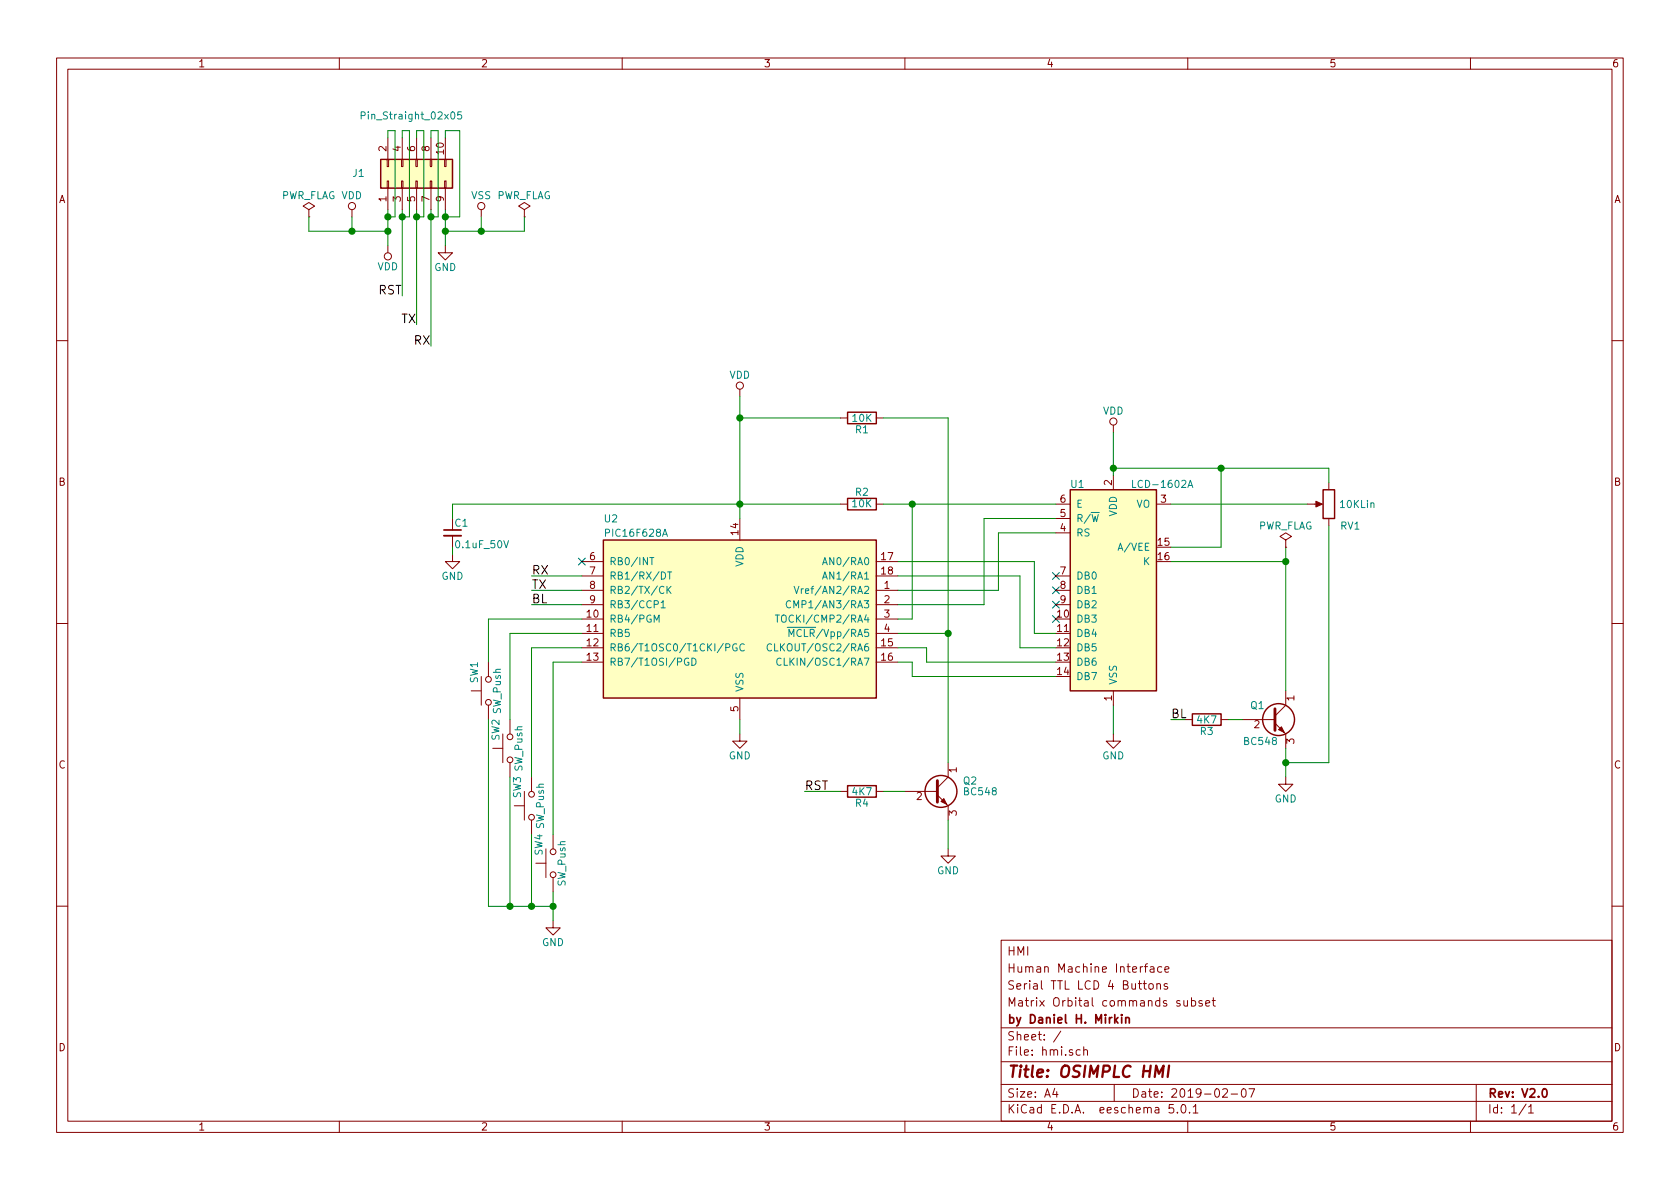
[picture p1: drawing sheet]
<svg xmlns="http://www.w3.org/2000/svg" width="297mm" height="210mm" viewBox="0 0 297 210" stroke-linecap="round" stroke-linejoin="round" font-family="sans-serif">
<g fill="none" stroke="#840000" stroke-width=".18">
<path d="M10 10.3h277v189.9h-277zM12 12.2h273v186.1h-273zM60 10.3v1.9M110 10.3v1.9M160 10.3v1.9M210 10.3v1.9M260 10.3v1.9M54.6 37.1l-1-.7 1-.6 1 .6-1 .7v1.2M54.6 38.3h.1M62.2 37.1v1.2M68.5 32h.2v1.3h-.2zM68.5 28.2h.2v1.3h-.2z"/>
<path d="M68.6 24.4v3.8M68.6 33.3v3.8M71 32h.2v1.3h-.2zM71 28.2h.2v1.3h-.2zM71.1 24.4v3.8M71.1 33.3v3.8M73.5 32h.3v1.3h-.3zM73.5 28.2h.3v1.3h-.3zM73.7 24.4v3.8M73.7 33.3v3.8M76.1 32h.2v1.3h-.2zM76.1 28.2h.2v1.3h-.2z"/>
<path d="M76.2 24.4v3.8M76.2 33.3v3.8M78.6 32h.3v1.3h-.3zM78.6 28.2h.3v1.3h-.3zM78.7 24.4v3.8M78.7 33.3v3.8M85.1 37.1v1.2M92.7 37.1l-1-.7 1-.6 1 .6-1 .7v1.2M92.7 38.3h.1M68.6 43.4v1.3M78.7 43.4v1.3h-1.2l1.2 1.3 1.3-1.3h-1.3M10 60.2h2"/>
<path d="M130.8 68.8v1.3M148.6 73.9h1.3M154.9 73.9h1.3M196.8 75.2v1.2M285 60.2h2M80 98v1.3h1.3l-1.3 1.3-1.3-1.3h1.3M80 94.7v2.1M102.9 99.3h3.8M130.8 91.7v3.8M148.6 89.1h1.3M154.9 99.3h3.8M154.9 89.1h1.3"/>
<path d="M186.7 89.1h2.5M186.7 94.2h2.5M186.7 91.7h2.5M196.8 84.1v2.5M204.5 89.1h2.5M227.3 95.5l1-.6-1-.7-1 .7 1 .6v1.3M227.3 96.8h.1M231.1 89.1h2.3M234.9 85.3v1.3M234.9 91.7v1.3M10 110.3h2M85.1 119.6v5.1"/>
<path d="M86.4 117.1v2.5M102.9 104.4h3.8M102.9 109.5h3.8M102.9 112h3.8M102.9 114.5h3.8M102.9 117.1h3.8M102.9 101.8h3.8M102.9 106.9h3.8M154.9 104.4h3.8M154.9 109.5h3.8M154.9 112h3.8M154.9 114.5h3.8"/>
<path d="M154.9 117.1h3.8M154.9 101.8h3.8M154.9 106.9h3.8M186.7 104.4h2.5M186.7 101.8h2.5M186.7 106.9h2.5M285 110.3h2M83.3 122.2h1.8M86.4 124.7v2.5M87.1 132.3h1.8M88.9 129.8v5.1M90.2 127.2v2.6"/>
<path d="M90.2 134.9v2.5M92.7 139.9v5.1M94 137.4v2.5M130.8 129.8v1.3h1.3l-1.3 1.2-1.3-1.2h1.3M130.8 123.4v3.8M148.6 139.9h1.3M154.9 139.9h1.3M160 139.9h5.7M167.6 134.9v2.5l-1.9 1.9M196.8 129.8v1.3h1.3l-1.3 1.2-1.2-1.2h1.2M196.8 122.2v2.5M209.5 127.2h1.3"/>
<path d="M215.9 127.2h1.3M219.7 127.2h5.7M225.4 127.9l1.9 1.9v2.5M227.3 137.4v1.3h1.3l-1.3 1.2-1.2-1.2h1.2M227.3 122.2v2.5l-1.9 1.9M90.9 142.5h1.8M94 145v2.6M94.7 152.6h1.8M96.5 150.1v5.1M97.8 147.6v2.5M97.8 155.2v2.5M165.7 140.6l1.9 1.9v2.5"/>
<path d="M167.6 150.1v1.3h1.3l-1.3 1.2-1.2-1.2h1.2M10 160.2h2M97.8 162.8v1.3h1.3l-1.3 1.2-1.3-1.2h1.3M177 166.3h108v32h-108zM202.1 173.9h.6M202.3 173.4v1.3l.4 .2M202.3 170.9h.6M202.9 170.4l-.4 .3v1.2M203.2 174.1l.2-.2 .4 .2v.7l-.2 .1-.4-.1zM203.4 171h.6v.9M204 171.3l-.4 .1-.3 .2 .3 .3h.4M204.5 174.1l.2-.2 .4 .1 .1 .9"/>
<path d="M204.5 173.9v1M205.4 171l-.4-.1-.3 .3v.6l.3 .1h.4M206 171.4l.7-.1-.1-.3-.4-.1-.2 .2v.8h.6M206.4 174a.37 .37 0 0 0-.6 .1l.1 .3 .5 .1 .1 .1-.3 .3-.4-.1M208.6 177l-.3-.1-.2 .2v.3l.5 .1v.3h-.5M209.3 176.9v.8a.37 .37 0 0 0 .7 .1M210 176.9v1M210.7 177l.4-.1 .3 .3-.1 .6-.2 .1-.4-.1M210.7 176.4v1.5M212.5 177l-.3-.1-.2 .2v.3l.5 .1v.3h-.5M213.2 177.4l.7-.1-.1-.3-.4-.1-.2 .2 .1 .7h.5M214.3 176.9h.6"/>
<path d="M214.5 176.4v1.3l.4 .2M285 160.2h2M60 198.3v1.9M110 198.3v1.9M160 198.3v1.9M177 194.8h108M177 191.8h108M177 187.8h108M177 181.8h108M186.5 192.5l-.4 1h1M186.8 193v1M187.6 182.3l-1.3 2"/>
<path d="M191 185.7l-.4-.1-.3 .3v.6l.3 .1 .4-.1M191.6 185.7h.1a.37 .37 0 0 1 .6 .1v.8M191.6 185.1v1.5M197 191.8v3M207.5 195.3h-.7l-.1 .7 .2-.1 .5 .1 .1 .2v.5l-.2 .1-.6-.1M208.2 196.7v.1M209 195.5l.3-.2a.94 .94 0 0 1 0 1.5 .79 .79 0 0 1-.3-1.3zM210 198.3v1.9M210.3 196.7v.1M211 195.8l.4-.5v1.5M211 196.8h.8M216.2 192.7l.2-.2h.4l.2 .5-.9 1h.9"/>
<path d="M217.7 193.5h1.1M219.6 192.7l.4-.2a.94 .94 0 0 1 0 1.5 .82 .82 0 0 1-.4-1.3zM220.8 192.5h1l-.6 1.5M260 198.3v1.9M261 191.8v6.5M269.8 195.2l-1.2 2M270.3 195.8l.4-.5v1.5M270.3 196.8h.8"/>
<circle cx="62.2" cy="36.4" r=".63"/>
<circle cx="85.1" cy="36.4" r=".63"/>
<circle cx="68.6" cy="45.3" r=".63"/>
<circle cx="130.8" cy="68.2" r=".63"/>
<circle cx="196.8" cy="74.5" r=".63"/>
<circle cx="86.4" cy="124.2" r=".51"/>
<circle cx="86.4" cy="120.1" r=".51"/>
<circle cx="90.2" cy="130.3" r=".51"/>
<circle cx="90.2" cy="134.4" r=".51"/>
<circle cx="94" cy="140.5" r=".51"/>
<circle cx="94" cy="144.5" r=".51"/>
<circle cx="97.8" cy="150.6" r=".51"/>
<circle cx="97.8" cy="154.7" r=".51"/>
</g>
<path d="M78.5 93.7h3M197.7 179.9l-.6 .6M198.3 179.4v.2M198.3 179.9v1M199 179.9v1M197.2 180.4l.5 .5M199 180.1l.2-.2 .4 .1 .1 .9M272.9 192.6l.1-.1a.8 .8 0 0 1 .5 .8 .8 .8 0 0 1-.5 .7 1 1 0 0 1-.1-1.4z" fill="none" stroke="#840000" stroke-width=".3"/>
<path d="M204.2 190.4l.2-2 .5 1.5 .8-1.5-.2 2M206.7 188.4l-.2 2" fill="none" stroke="#840000" stroke-width=".41"/>
<g fill="#ffffc2" stroke="#ffffc2" stroke-width=".18">
<path d="M106.7 95.5h48.2v27.9h-48.2z"/>
<path d="M189.2 86.6h15.3v35.6h-15.3z"/>
<path d="M67.3 28.2h12.7v5.1h-12.7z"/>
</g>
<g fill="none" stroke="#840000" stroke-width=".25">
<path d="M67.3 28.2h12.7v5.1h-12.7zM149.9 72.9h5v2h-5zM106.7 95.5h48.2v27.9h-48.2zM149.9 88.1h5v2.1h-5zM189.2 86.6h15.3v35.6h-15.3zM233.9 86.6h2.1v5.1h-2.1zM149.9 138.9h5v2.1h-5zM210.8 126.2h5.1v2.1h-5.1z"/>
<circle cx="166.4" cy="139.9" r="2.82"/>
<circle cx="226.1" cy="127.2" r="2.82"/>
</g>
<g fill="none" stroke="#008484" stroke-width=".18">
<path d="M81.6 19.8h-.6l-.1 .6 .5-.1 .2 .2v.3l-.2 .3-.5-.2M63.9 20.4h.6v-.5l-.2-.1h-.4v1.3M114.9 98.6h.7M115.3 98.6v1.3M145.4 99.9l.4-1.3 .5 1.3M145.5 99.5h.7M192.9 90.6h1.5M200.3 84.9v1.3h.5M210 86.2l.5-1.3 .4 1.3M210.2 85.8h.6M115.7 110v-1.2l.4 .9 .4-.9v1.2M116.9 106.6l.3-.4v1.3"/>
<path d="M116.9 107.5h.7M116.9 101.1a.64 .64 0 0 1 .8 .7 .64 .64 0 0 1-.8 .6zM117.9 103.7v1.2M118 101.1h.8M118.1 104.2l.5 .7M118.4 101.1v1.3M118.6 103.7l-.7 .7M121.7 116.5a.59 .59 0 0 0-.7 .5 .59 .59 0 0 0 .7 .6l.1-.5h-.3M122.3 116.4a.64 .64 0 0 1 .8 .6 .64 .64 0 0 1-.8 .6zM128.3 114.5l.6-.1 .2-.1-.1-.3-.2-.2h-.5v1.3M130.3 113.9a.59 .59 0 0 0-.8 .6 .59 .59 0 0 0 .8 .6v-.5h-.2M131.6 114a.51 .51 0 0 0-.6 0 .51 .51 0 0 0-.2 .6 .46 .46 0 0 0 .3 .5 .46 .46 0 0 0 .5-.1"/>
<path d="M136.4 114a.6 .6 0 0 0-.8 .4 .6 .6 0 0 0 .6 .7l.2-.1M137.1 108.8h.7M137.4 108.8v1.2M138.1 116.5a.5 .5 0 0 0-.6 0 .5 .5 0 0 0-.2 .6 .45 .45 0 0 0 .3 .5 .45 .45 0 0 0 .5-.1M138.2 108.9a.45 .45 0 0 1 .8 0 .88 .88 0 0 1-.3 1.1h-.3a1.07 1.07 0 0 1-.2-1.1zM139.2 110.9h1.4M139.5 112.6v-1.3l.4 .9 .5-.9v1.3M139.8 106.3a.6 .6 0 0 0-.8 .5 .6 .6 0 0 0 .6 .7l.2-.1M140.4 107.5v-1.3l.4 .9 .4-.9v1.3M140.4 103.7l.4 1.2 .4-1.2M141.7 104.1v.8M142 104.1l-.3 .2"/>
<path d="M145.4 102.4l.4-1.3 .5 1.3M145.5 102.1h.7"/>
</g>
<path d="M165.7 138v3.9M225.4 125.3v3.9" fill="none" stroke="#840000" stroke-width=".51"/>
<g fill="#840000" stroke="#840000" stroke-width=".18">
<path d="M226.1 129l.5-.5 .5 1z"/>
<path d="M232.7 88.6l1.1 .5-1.1 .6z"/>
<path d="M166.4 141.7l.5-.5 .5 1z"/>
</g>
<path d="M78.5 94.7h3" fill="none" stroke="#840000" stroke-width=".33"/>
<path d="M102.3 98.7l1.2 1.2M103.5 98.7l-1.2 1.2M186.1 101.2l1.2 1.3M186.1 103.8l1.2 1.2M186.1 106.3l1.2 1.2M186.1 108.9l1.2 1.2M187.3 101.2l-1.2 1.3M187.3 103.8l-1.2 1.2M187.3 106.3l-1.2 1.2M187.3 108.9l-1.2 1.2" fill="none" stroke="#000084" stroke-width=".18"/>
<g fill="none" stroke="#008400" stroke-width=".18">
<path d="M54.6 38.3v2.6h14M62.2 38.3v2.6M68.6 24.4v-1.3h1.2v15.2h-1.2M68.6 37.1v6.3M71.1 24.4v-1.3h1.3v15.2h-1.3M71.1 37.1v15.2M73.7 24.4v-1.3h1.2v15.2h-1.2M73.7 37.1v20.3M76.2 24.4v-1.3h1.3v15.2h-1.3M76.2 37.1v24.1M78.7 24.4v-1.3h2.6v15.2h-2.6M78.7 37.1v6.3"/>
<path d="M85.1 38.3v2.6M92.7 38.3v2.6h-14M130.8 70.1v21.6M130.8 73.9h17.8M156.2 73.9h11.4v61M196.8 76.4v7.7M80 96.8v1.2M148.6 89.1h-68.6v2.6M156.2 89.1h30.5M158.7 99.3h24.2v12.7h3.8M161.3 89.1v20.4h-2.6M186.7 91.7h-12.7v15.2h-15.3"/>
<path d="M186.7 94.2h-10.2v10.2h-17.8M196.8 82.8h38.1v2.5M207 89.1h24.1M207 99.3h20.3M215.9 82.8v14h-8.9M227.3 96.8v25.4M234.9 93v41.9h-7.6M94 106.9h8.9M94 104.4h8.9M94 101.8h8.9M102.9 109.5h-16.5v7.6M102.9 114.5h-8.9v22.9"/>
<path d="M102.9 117.1h-5.1v30.5M102.9 112h-12.7v15.2M158.7 101.8h21.6v12.7h6.4M158.7 114.5h5.1v2.6h22.9M158.7 117.1h2.6v2.5h25.4M158.7 112h8.9M86.4 127.2v33.1h11.4M90.2 137.4v22.9M130.8 127.2v2.6M142.2 139.9h6.4M156.2 139.9h3.8M196.8 124.7v5.1"/>
<path d="M217.2 127.2h2.5M227.3 132.3v5.1M94 147.6v12.7M97.8 157.7v5.1M167.6 145v5.1"/>
</g>
<g fill="#008400" stroke="#008400" stroke-width=".25">
<circle cx="78.7" cy="40.9" r=".51"/>
<circle cx="130.8" cy="89.1" r=".51"/>
<circle cx="161.3" cy="89.1" r=".51"/>
<circle cx="97.8" cy="160.3" r=".51"/>
<circle cx="94" cy="160.3" r=".51"/>
<circle cx="90.2" cy="160.3" r=".51"/>
<circle cx="227.3" cy="134.9" r=".51"/>
<circle cx="196.9" cy="82.8" r=".51"/>
<circle cx="215.9" cy="82.8" r=".51"/>
<circle cx="130.8" cy="73.9" r=".51"/>
<circle cx="167.6" cy="112" r=".51"/>
<circle cx="68.6" cy="40.9" r=".51"/>
<circle cx="85.1" cy="40.9" r=".51"/>
<circle cx="62.2" cy="40.9" r=".51"/>
<circle cx="227.3" cy="99.3" r=".51"/>
<circle cx="78.7" cy="38.3" r=".51"/>
<circle cx="76.2" cy="38.3" r=".51"/>
<circle cx="73.7" cy="38.3" r=".51"/>
<circle cx="71.1" cy="38.3" r=".51"/>
<circle cx="68.6" cy="38.3" r=".51"/>
</g>
<text font-size="2.8" fill="#840000" x="178" y="190.5">Title: OSIMPLC HMI</text>
<g font-size="2.1">
<text x="66.9" y="52.1">RST</text>
<text x="70.9" y="57.1">TX</text>
<text x="73.3" y="61">RX</text>
<text x="94" y="101.6">RX</text>
<text x="94" y="106.7">BL</text>
<text x="94" y="104.1">TX</text>
<text x="142.2" y="139.7">RST</text>
</g>
<text font-size="2.1" fill="#008400" x="207" y="127">BL</text>
<g font-size="2.1" fill="#840000">
<text x="178" y="172">Human Machine Interface</text>
<text x="178" y="169">HMI</text>
<text x="178" y="178">Matrix Orbital commands subset</text>
<text x="178" y="175">Serial TTL LCD 4 Buttons</text>
<text x="178" y="184">Sheet: /</text>
<text x="178" y="181">by Daniel H. Mirkin</text>
<text x="178" y="186.7">File: hmi.sch</text>
<text x="178" y="196.9">KiCad E.D.A. eeschema 5.0.1</text>
<text x="178" y="194.1">Size: A4</text>
<text x="200" y="194.1">Date: 2019-02-07</text>
<text x="263" y="194.1">Rev: V2.0</text>
<text x="263" y="196.9">Id: 1/1</text>
</g>
<g font-size="1.8" fill="#840000">
<text x="35" y="11.9">1</text>
<text x="85" y="11.9">2</text>
<text x="135" y="11.9">3</text>
<text x="185" y="11.9">4</text>
<text x="235" y="11.9">5</text>
<text x="285" y="11.9">6</text>
<text x="68.3" y="26.8" transform="rotate(-90 68.3 26.8)">2</text>
<text x="70.9" y="26.8" transform="rotate(-90 70.9 26.8)">4</text>
<text x="73.4" y="26.8" transform="rotate(-90 73.4 26.8)">6</text>
<text x="75.9" y="26.8" transform="rotate(-90 75.9 26.8)">8</text>
<text x="78.5" y="27.2" transform="rotate(-90 78.5 27.2)">10</text>
<text x="10.4" y="35.9">A</text>
<text x="68.3" y="35.7" transform="rotate(-90 68.3 35.7)">1</text>
<text x="70.9" y="35.7" transform="rotate(-90 70.9 35.7)">3</text>
<text x="73.4" y="35.7" transform="rotate(-90 73.4 35.7)">5</text>
<text x="75.9" y="35.7" transform="rotate(-90 75.9 35.7)">7</text>
<text x="78.5" y="35.7" transform="rotate(-90 78.5 35.7)">9</text>
<text x="285.4" y="35.9">A</text>
<text x="10.4" y="85.9">B</text>
<text x="187.5" y="88.9">6</text>
<text x="196.6" y="85.8" transform="rotate(-90 196.6 85.8)">2</text>
<text x="205.3" y="88.9">3</text>
<text x="285.4" y="85.9">B</text>
<text x="130.6" y="94.6" transform="rotate(-90 130.6 94.6)">14</text>
<text x="187.5" y="94">4</text>
<text x="187.5" y="91.4">5</text>
<text x="104.3" y="99.1">6</text>
<text x="104.3" y="101.6">7</text>
<text x="155.9" y="99.1">17</text>
<text x="155.9" y="101.6">18</text>
<text x="187.5" y="101.6">7</text>
<text x="204.8" y="96.5">15</text>
<text x="204.8" y="99.1">16</text>
<text x="104.3" y="104.1">8</text>
<text x="104.3" y="106.7">9</text>
<text x="156.4" y="104.1">1</text>
<text x="156.4" y="106.7">2</text>
<text x="187.5" y="104.1">8</text>
<text x="187.5" y="106.7">9</text>
<text x="103.8" y="109.2">10</text>
<text x="103.8" y="111.8">11</text>
<text x="156.4" y="109.2">3</text>
<text x="156.4" y="111.8">4</text>
<text x="187" y="109.2">10</text>
<text x="187" y="111.8">11</text>
<text x="103.8" y="114.3">12</text>
<text x="103.8" y="116.8">13</text>
<text x="155.9" y="114.3">15</text>
<text x="155.9" y="116.8">16</text>
<text x="187" y="114.3">12</text>
<text x="187" y="116.8">13</text>
<text x="187" y="119.4">14</text>
<text x="130.6" y="125.8" transform="rotate(-90 130.6 125.8)">5</text>
<text x="196.6" y="123.9" transform="rotate(-90 196.6 123.9)">1</text>
<text x="228.9" y="123.9" transform="rotate(-90 228.9 123.9)">1</text>
<text x="221.8" y="128.8">2</text>
<text x="228.9" y="131.5" transform="rotate(-90 228.9 131.5)">3</text>
<text x="10.4" y="135.9">C</text>
<text x="169.2" y="136.6" transform="rotate(-90 169.2 136.6)">1</text>
<text x="285.4" y="135.9">C</text>
<text x="162.1" y="141.5">2</text>
<text x="169.2" y="144.2" transform="rotate(-90 169.2 144.2)">3</text>
<text x="10.4" y="185.9">D</text>
<text x="285.4" y="185.9">D</text>
<text x="35" y="199.9">1</text>
<text x="85" y="199.9">2</text>
<text x="135" y="199.9">3</text>
<text x="185" y="199.9">4</text>
<text x="235" y="199.9">5</text>
<text x="285" y="199.9">6</text>
</g>
<g font-size="1.8" fill="#008484">
<text x="64.6" y="21.1">Pin_Straight_02x05</text>
<text x="49.6" y="35.2">PWR_FLAG VDD</text>
<text x="62.4" y="31.3">J1</text>
<text x="83.3" y="35.2">VSS PWR_FLAG</text>
<text x="66.7" y="47.8">VDD</text>
<text x="76.8" y="47.9">GND</text>
<text x="129" y="67">VDD</text>
<text x="150.8" y="74.6">10K</text>
<text x="151.3" y="76.6">R1</text>
<text x="195" y="73.3">VDD</text>
<text x="150.7" y="89.7">10K</text>
<text x="151.3" y="87.7">R2</text>
<text x="189.4" y="86.3">U1</text>
<text x="190.2" y="89.8">E</text>
<text x="200.8" y="86.3">LCD-1602A</text>
<text x="200.9" y="89.8">VO</text>
<text x="237.1" y="89.8">10KLin</text>
<text x="80.5" y="93.1">C1</text>
<text x="106.9" y="92.4">U2</text>
<text x="107.3" y="94.9">PIC16F628A</text>
<text x="190.2" y="94.9">RS</text>
<text x="190.2" y="92.3">R/W</text>
<text x="197.5" y="91.4" transform="rotate(-90 197.5 91.4)">VDD</text>
<text x="222.4" y="93.6">PWR_FLAG</text>
<text x="237.1" y="93.6">RV1</text>
<text x="80.8" y="96.9">0.1uF_50V</text>
<text x="107.7" y="99.9">RB0/INT</text>
<text x="131.4" y="100.2" transform="rotate(-90 131.4 100.2)">VDD</text>
<text x="146.4" y="99.9">AN0/RA0</text>
<text x="198.1" y="97.4">A/VEE</text>
<text x="202.2" y="99.9">K</text>
<text x="78.1" y="102.5">GND</text>
<text x="107.7" y="102.5">RB1/RX/DT</text>
<text x="107.7" y="105">RB2/TX/CK</text>
<text x="107.7" y="107.6">RB3/CCP1</text>
<text x="140.9" y="107.6">CMP1/AN3/RA3</text>
<text x="142.4" y="105">Vref/AN2/RA2</text>
<text x="146.4" y="102.5">AN1/RA1</text>
<text x="190.2" y="102.5">DB0</text>
<text x="190.2" y="105">DB1</text>
<text x="190.2" y="107.6">DB2</text>
<text x="107.7" y="110.1">RB4/PGM</text>
<text x="107.7" y="112.6">RB5</text>
<text x="139" y="110.1">TOCKI/CMP2/RA4</text>
<text x="140.9" y="112.6">MCLR/Vpp/RA5</text>
<text x="190.2" y="110.1">DB3</text>
<text x="190.2" y="112.6">DB4</text>
<text x="107.7" y="115.2">RB6/T1OSC0/T1CKI/PGC</text>
<text x="107.7" y="117.7">RB7/T1OSI/PGD</text>
<text x="137.2" y="115.2">CLKOUT/OSC2/RA6</text>
<text x="139.2" y="117.7">CLKIN/OSC1/RA7</text>
<text x="190.2" y="115.2">DB5</text>
<text x="190.2" y="117.7">DB6</text>
<text x="84.5" y="120.8" transform="rotate(-90 84.5 120.8)">SW1</text>
<text x="131.4" y="122.4" transform="rotate(-90 131.4 122.4)">VSS</text>
<text x="190.2" y="120.3">DB7</text>
<text x="197.5" y="121.2" transform="rotate(-90 197.5 121.2)">VSS</text>
<text x="221.2" y="125.4">Q1</text>
<text x="88.3" y="131" transform="rotate(-90 88.3 131)">SW2 SW_Push</text>
<text x="211.7" y="127.9">4K7</text>
<text x="212.2" y="130">R3</text>
<text x="220.1" y="131.7">BC548</text>
<text x="128.9" y="134.3">GND</text>
<text x="194.9" y="134.3">GND</text>
<text x="92.1" y="141.1" transform="rotate(-90 92.1 141.1)">SW3 SW_Push</text>
<text x="150.8" y="140.6">4K7</text>
<text x="151.3" y="142.7">R4</text>
<text x="170.4" y="138.7">Q2</text>
<text x="170.6" y="140.6">BC548</text>
<text x="225.4" y="141.9">GND</text>
<text x="95.9" y="151.3" transform="rotate(-90 95.9 151.3)">SW4 SW_Push</text>
<text x="165.7" y="154.6">GND</text>
<text x="100" y="156.7" transform="rotate(-90 100 156.7)">SW_Push</text>
<text x="95.8" y="167.3">GND</text>
</g>
</svg>
